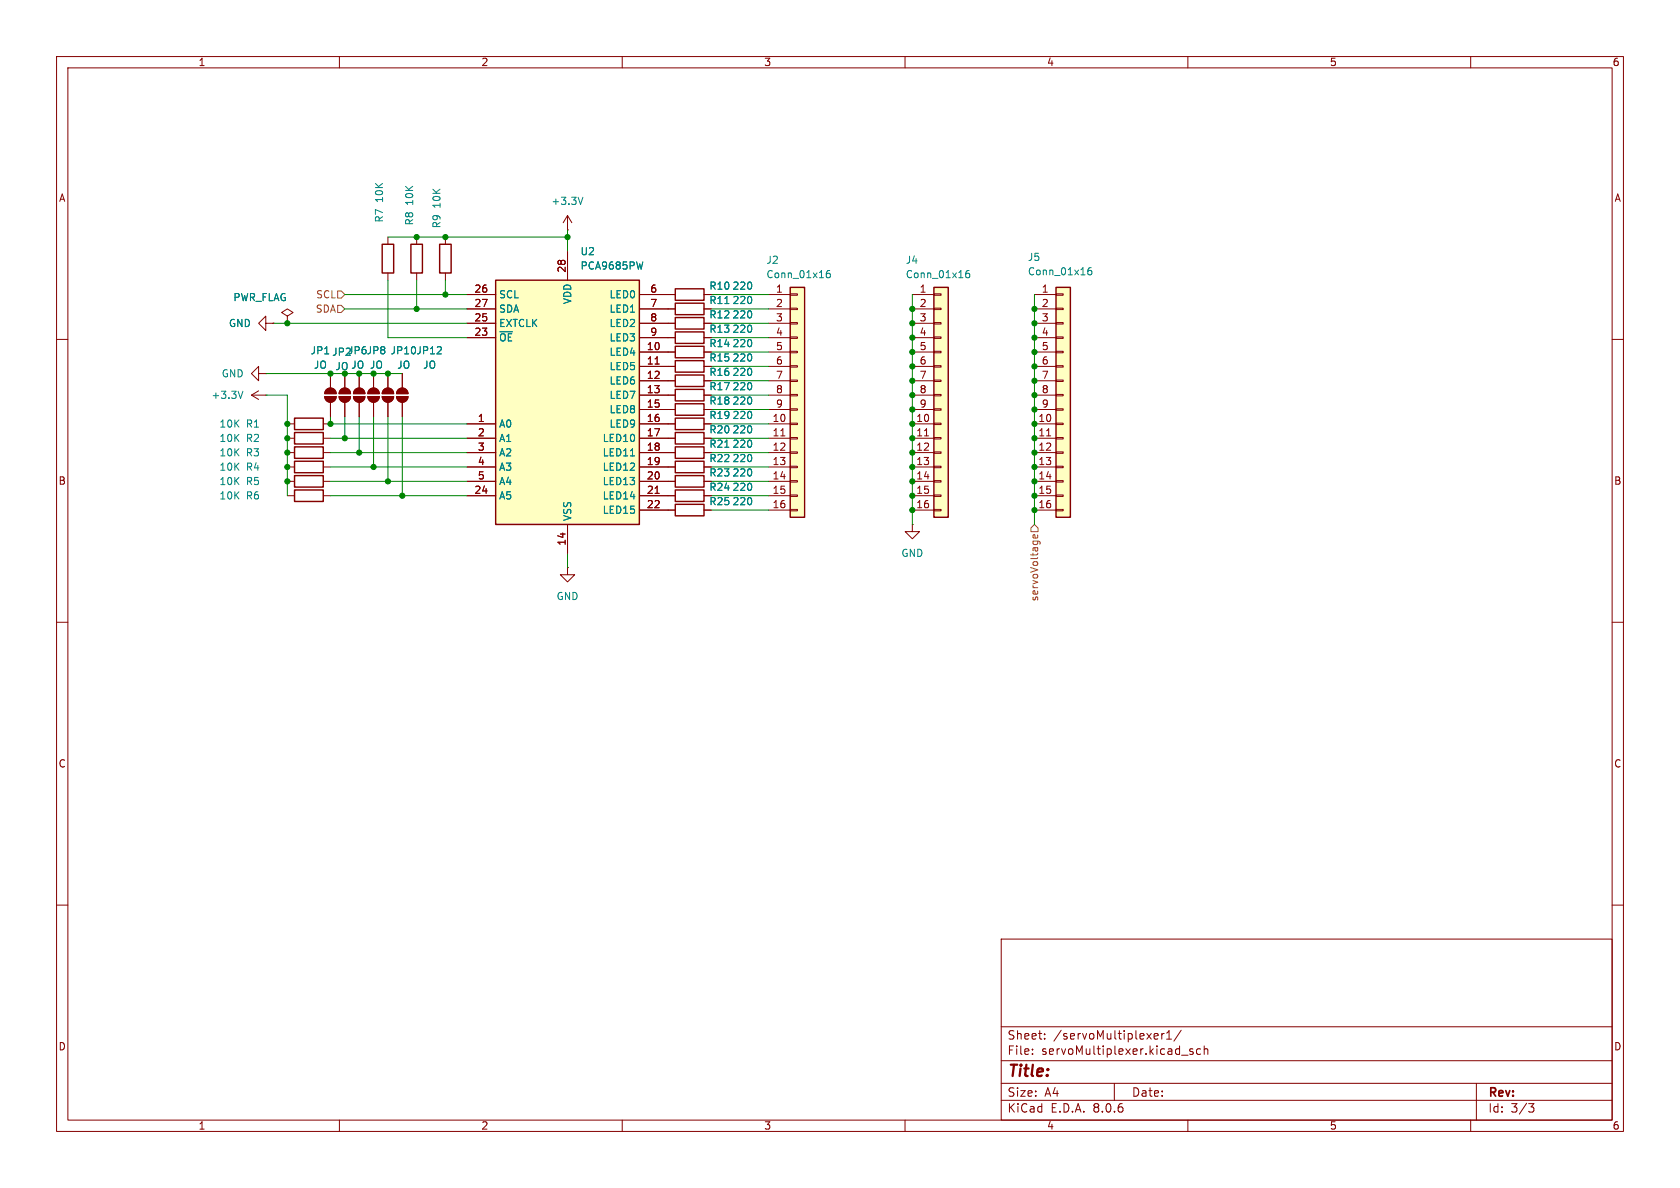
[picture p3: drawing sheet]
<svg xmlns="http://www.w3.org/2000/svg" width="297mm" height="210mm" viewBox="0 0 297 210" stroke-linecap="round" stroke-linejoin="round" font-family="sans-serif">
<g fill="none" stroke="#840000" stroke-width=".18">
<path d="M10 10h277v190h-277zM12 12h273v186h-273zM60 10v2M110 10v2M160 10v2M210 10v2M260 10v2M10 60h2M47 57.2v-1.3l-1.3 1.3 1.3 1.2v-1.2h1.3M48.3 57.2h.1M50.8 55.9l1-.7-1-.6-1 .6 1 .7v1.3M50.8 57.2h.1"/>
<path d="M118.1 52.1h1.3M118.1 57.2h1.3M118.1 54.6h1.3M118.1 59.7h1.3M124.5 52.1h1.2M124.5 57.2h1.2M124.5 54.6h1.2M124.5 59.7h1.2M285 60h2M44.4 69.9l1.3 .7M44.4 69.9h2.6M45.7 66v-1.2l-1.3 1.2 1.3 1.3v-1.3h1.3"/>
<path d="M45.7 69.1l-1.3 .8M47 66h.1M47 69.9h.1M50.8 77.5h1.3M50.8 74.9h1.3M57.1 77.5h1.3M57.1 74.9h1.3M57.4 70.1h2a1.02 1.02 0 0 1-1 1 1.02 1.02 0 0 1-1-1zM57.7 68.9a1.02 1.02 0 0 1 1.1-.2 1.02 1.02 0 0 1 .6 .9h-2zM58.4 66v2.6M58.4 71.1v2.6M59.9 70.1h2.1a1.02 1.02 0 0 1-1 1 1.02 1.02 0 0 1-1.1-1z"/>
<path d="M60.2 68.9a1.02 1.02 0 0 1 1.1-.2 1.02 1.02 0 0 1 .7 .9h-2.1zM61 66v2.6M61 71.1v2.6M62.5 70.1h2a1.02 1.02 0 0 1-1 1 1.02 1.02 0 0 1-1-1zM62.8 68.9a1.02 1.02 0 0 1 1.1-.2 1.02 1.02 0 0 1 .6 .9h-2zM63.5 66v2.6M63.5 71.1v2.6M65 70.1h2.1a1.02 1.02 0 0 1-1.1 1 1.02 1.02 0 0 1-1-1zM65.3 68.9a1.02 1.02 0 0 1 1.1-.2 1.02 1.02 0 0 1 .7 .9h-2.1zM66 66v2.6M66 71.1v2.6M67.6 70.1h2a1.02 1.02 0 0 1-1 1 1.02 1.02 0 0 1-1-1z"/>
<path d="M67.9 68.9a1.02 1.02 0 0 1 1.1-.2 1.02 1.02 0 0 1 .6 .9h-2zM68.6 66v2.6M68.6 71.1v2.6M70.1 70.1h2a1.02 1.02 0 0 1-1 1 1.02 1.02 0 0 1-1-1zM70.4 68.9a1.02 1.02 0 0 1 1.1-.2 1.02 1.02 0 0 1 .6 .9h-2zM71.1 66v2.6M71.1 71.1v2.6M118.1 77.5h1.3M118.1 62.2h1.3M124.5 77.5h1.2M124.5 62.2h1.2M50.8 85.1h1.3"/>
<path d="M50.8 80h1.3M50.8 87.6h1.3M57.1 85.1h1.3M57.1 80h1.3M57.1 87.6h1.3M118.1 85.1h1.3M118.1 80h1.3M118.1 82.6h1.3M124.5 85.1h1.2M124.5 80h1.2M124.5 82.6h1.2M161.3 92.7v1.3h1.3l-1.3 1.3-1.3-1.3h1.3"/>
<path d="M161.3 92.7h.1M10 110h2M285 110h2M10 160h2M285 160h2M177 166h108v32h-108zM60 198v2M110 198v2M160 198v2M177 194.5h108M177 191.5h108M177 187.5h108"/>
<path d="M177 181.5h108M182.5 186.3v.1M182.5 185.5v.1M184.7 183.6v.1M184.7 182.8v.1M197 191.5v3M204.2 182.7l.5 .1v.3l-.7 .1M204.7 183.6l-.5 .1M205.4 182.7v1M205.8 182.7l-.3 .1-.1 .2M206.2 183.7h.9M206.2 182.6l.5-.4v1.5"/>
<path d="M208.8 182.1l-1.3 2M208.9 186.5h1.1M210 198v2M210.9 185.5l-.4-.1-.2 .2 .1 .2 .5 .2v.3h-.6M212.2 185.5l-.4-.1-.3 .3v.4l.2 .2h.5M212.9 185.5l.2-.1 .4 .1v.9M212.9 184.9v1.5M260 198v2M261 191.5v6.5M270.2 195.1h1l-.5 .6 .4 .1 .1 .5-.3 .3h-.4"/>
</g>
<g fill="none" stroke="#840000" stroke-width=".25">
<path d="M119.4 51.1h5.1v2h-5.1zM119.4 56.1h5.1v2.1h-5.1zM119.4 53.6h5.1v2h-5.1zM119.4 58.7h5.1v2h-5.1zM52.1 79h5v2h-5zM52.1 73.9h5v2h-5zM52.1 76.5h5v2h-5zM119.4 79h5.1v2h-5.1zM119.4 76.5h5.1v2h-5.1zM119.4 61.2h5.1v2h-5.1zM52.1 84.1h5v2h-5zM52.1 86.6h5v2h-5z"/>
<path d="M119.4 81.5h5.1v2.1h-5.1zM119.4 84.1h5.1v2h-5.1z"/>
</g>
<path d="M128.1 53.7h.8M42.9 69.2l-.4 1.2M128.1 79.1h.8" fill="none" stroke="#008484" stroke-width=".18"/>
<g fill="#840000" stroke="#840000" stroke-width=".18">
<path d="M59.9 70.1h2.1a1.02 1.02 0 0 1-1 1 1.02 1.02 0 0 1-1.1-1z"/>
<path d="M60.2 68.9a1.02 1.02 0 0 1 1.1-.2 1.02 1.02 0 0 1 .7 .9h-2.1z"/>
<path d="M57.4 70.1h2a1.02 1.02 0 0 1-1 1 1.02 1.02 0 0 1-1-1z"/>
<path d="M57.7 68.9a1.02 1.02 0 0 1 1.1-.2 1.02 1.02 0 0 1 .6 .9h-2z"/>
<path d="M62.5 70.1h2a1.02 1.02 0 0 1-1 1 1.02 1.02 0 0 1-1-1z"/>
<path d="M62.8 68.9a1.02 1.02 0 0 1 1.1-.2 1.02 1.02 0 0 1 .6 .9h-2z"/>
<path d="M70.1 70.1h2a1.02 1.02 0 0 1-1 1 1.02 1.02 0 0 1-1-1z"/>
<path d="M70.4 68.9a1.02 1.02 0 0 1 1.1-.2 1.02 1.02 0 0 1 .6 .9h-2z"/>
<path d="M65 70.1h2.1a1.02 1.02 0 0 1-1.1 1 1.02 1.02 0 0 1-1-1z"/>
<path d="M65.3 68.9a1.02 1.02 0 0 1 1.1-.2 1.02 1.02 0 0 1 .7 .9h-2.1z"/>
<path d="M67.6 70.1h2a1.02 1.02 0 0 1-1 1 1.02 1.02 0 0 1-1-1z"/>
<path d="M67.9 68.9a1.02 1.02 0 0 1 1.1-.2 1.02 1.02 0 0 1 .6 .9h-2z"/>
</g>
<path d="M165.1 50.8h2.5v40.6h-2.5z" fill="#ffffc2"/>
<g fill="none" stroke="#840000" stroke-width=".18">
<path d="M100.3 38.1l-.7 1.3M100.3 38.1v2.5M100.3 38.1l.8 1.3M68.6 41.9v1.3M68.6 48.3v1.2M73.7 41.9v1.3M73.7 48.3v1.2M78.7 41.9v1.3M78.7 48.3v1.2M100.3 40.6h.1M161.3 52.1h3.8M161.3 54.6h3.8"/>
<path d="M161.3 57.2h3.8M161.3 59.7h3.8M165.1 59.6h1.3v.2h-1.3zM165.1 57h1.3v.3h-1.3zM165.1 54.5h1.3v.2h-1.3zM165.1 51.9h1.3v.3h-1.3zM161.3 74.9h3.8M161.3 77.5h3.8M161.3 62.2h3.8M161.3 64.8h3.8M161.3 67.3h3.8M161.3 69.9h3.8"/>
<path d="M161.3 72.4h3.8M163.4 77.1h.8M165.1 79.9h1.3v.2h-1.3zM165.1 77.3h1.3v.3h-1.3zM165.1 74.8h1.3v.3h-1.3zM165.1 72.3h1.3v.2h-1.3zM165.1 69.7h1.3v.3h-1.3zM165.1 67.2h1.3v.2h-1.3zM165.1 64.6h1.3v.3h-1.3zM165.1 62.1h1.3v.3h-1.3zM161.3 80h3.8M161.3 82.6h3.8"/>
<path d="M161.3 85.1h3.8M161.3 87.6h3.8M161.3 90.2h3.8M165.1 90h1.3v.3h-1.3zM165.1 87.5h1.3v.3h-1.3zM165.1 85h1.3v.2h-1.3zM165.1 82.4h1.3v.3h-1.3z"/>
</g>
<path d="M67.6 43.2h2v5.1h-2zM72.6 43.2h2.1v5.1h-2.1zM77.7 43.2h2.1v5.1h-2.1zM165.1 50.8h2.5v40.6h-2.5z" fill="none" stroke="#840000" stroke-width=".25"/>
<path d="M103.1 34.9l-.5 1.2M171.3 47.8l-.3 .1a.86 .86 0 0 0 0 1.2l.4-.1v-.5l-.2-.2-.4 .1-.1 .1" fill="none" stroke="#008484" stroke-width=".18"/>
<path d="M139.7 50.8h2.5v40.6h-2.5z" fill="#ffffc2"/>
<g fill="none" stroke="#840000" stroke-width=".18">
<path d="M135.9 52.1h3.8M135.9 54.6h3.8M135.9 57.2h3.8M135.9 59.7h3.8M139.7 59.6h1.3v.2h-1.3zM139.7 57h1.3v.3h-1.3zM139.7 54.5h1.3v.2h-1.3zM139.7 51.9h1.3v.3h-1.3zM135.9 74.9h3.8M135.9 77.5h3.8M135.9 62.2h3.8M135.9 64.8h3.8"/>
<path d="M135.9 67.3h3.8M135.9 69.9h3.8M135.9 72.4h3.8M138 77.1h.8M139.7 79.9h1.3v.2h-1.3zM139.7 77.3h1.3v.3h-1.3zM139.7 74.8h1.3v.3h-1.3zM139.7 72.3h1.3v.2h-1.3zM139.7 69.7h1.3v.3h-1.3zM139.7 67.2h1.3v.2h-1.3zM139.7 64.6h1.3v.3h-1.3zM139.7 62.1h1.3v.3h-1.3z"/>
<path d="M135.9 80h3.8M135.9 82.6h3.8M135.9 85.1h3.8M135.9 87.6h3.8M135.9 90.2h3.8M139.7 90h1.3v.3h-1.3zM139.7 87.5h1.3v.3h-1.3zM139.7 85h1.3v.2h-1.3zM139.7 82.4h1.3v.3h-1.3z"/>
</g>
<path d="M139.7 50.8h2.5v40.6h-2.5z" fill="none" stroke="#840000" stroke-width=".25"/>
<path d="M146.7 47.8l-.4 .1a.86 .86 0 0 0 0 1.2l.4-.1 .1-.5-.2-.2-.4 .1-.1 .1" fill="none" stroke="#008484" stroke-width=".18"/>
<path d="M87.6 49.5h25.4v43.2h-25.4z" fill="#ffffc2"/>
<path d="M87.6 49.5h25.4v43.2h-25.4zM119.4 73.9h5.1v2h-5.1zM119.4 66.3h5.1v2h-5.1zM119.4 63.8h5.1v2h-5.1zM52.1 81.5h5v2.1h-5zM119.4 89.2h5.1v2h-5.1zM119.4 86.6h5.1v2h-5.1z" fill="none" stroke="#840000" stroke-width=".25"/>
<g fill="none" stroke="#840000" stroke-width=".18">
<path d="M82.5 59.7h5.1M82.5 57.2h5.1M82.5 52.1h5.1M82.5 54.6h5.1M100.3 44.5v5M113 59.7h5.1M113 57.2h5.1M113 52.1h5.1M113 54.6h5.1M82.5 74.9h5.1M82.5 77.5h5.1M113 74.9h6.4"/>
<path d="M113 62.2h5.1M113 64.8h6.4M113 67.3h6.4M113 69.9h5.1M113 72.4h5.1M113 77.5h5.1M115.8 64.4h.7M124.5 74.9h1.2M124.5 64.8h1.2M124.5 67.3h1.2M50.8 82.6h1.3M57.1 82.6h1.3"/>
<path d="M82.5 80h5.1M82.5 82.6h5.1M82.5 85.1h5.1M82.5 87.6h5.1M100.3 92.7v5.1M113 80h5.1M113 82.6h5.1M113 85.1h5.1M113 87.6h6.4M113 90.2h6.4M115.8 87.2h.7M124.5 87.6h1.2"/>
<path d="M124.5 90.2h1.2M100.3 100.3v1.3h1.3l-1.3 1.3-1.2-1.3h1.2M100.3 100.3h.1"/>
</g>
<path d="M113.6 46.3l-.3 1.3M111.5 80.6h.7" fill="none" stroke="#008484" stroke-width=".18"/>
<path d="M186.7 50.8h2.5v40.6h-2.5z" fill="#ffffc2"/>
<g fill="none" stroke="#840000" stroke-width=".18">
<path d="M48.3 57.2h.1M50.8 57.2h.1M82.5 52.1h5.1M82.5 54.6h5.1M82.5 57.2h5.1M82.5 59.7h5.1M100.3 44.5v5M113 52.1h6.4M113 54.6h6.4M113 57.2h6.4M113 59.7h6.4M124.5 52.1h1.2"/>
<path d="M124.5 54.6h1.2M124.5 57.2h1.2M124.5 59.7h1.2M182.9 52.1h3.8M182.9 54.6h3.8M182.9 57.2h3.8M182.9 59.7h3.8M186.7 59.6h1.3v.2h-1.3zM186.7 57h1.3v.3h-1.3zM186.7 54.5h1.3v.2h-1.3zM186.7 51.9h1.3v.3h-1.3zM58.4 66v2.6"/>
<path d="M58.4 71.1v2.6M61 66v2.6M61 71.1v2.6M63.5 66v2.6M63.5 71.1v2.6M66 66v2.6M66 71.1v2.6M68.6 66v2.6M68.6 71.1v2.6M71.1 66v2.6M71.1 71.1v2.6M82.5 74.9h5.1"/>
<path d="M82.5 77.5h5.1M113 74.9h6.4M113 77.5h6.4M113 62.2h6.4M113 64.8h6.4M113 67.3h6.4M113 69.9h6.4M113 72.4h6.4M115.8 64.4h.7M124.5 74.9h1.2M124.5 77.5h1.2M124.5 62.2h1.2"/>
<path d="M124.5 64.8h1.2M124.5 67.3h1.2M124.5 69.9h1.2M124.5 72.4h1.2M182.9 74.9h3.8M182.9 77.5h3.8M182.9 62.2h3.8M182.9 64.8h3.8M182.9 67.3h3.8M182.9 69.9h3.8M182.9 72.4h3.8M185 77.1h.8"/>
<path d="M186.7 79.9h1.3v.2h-1.3zM186.7 77.3h1.3v.3h-1.3zM186.7 74.8h1.3v.3h-1.3zM186.7 72.3h1.3v.2h-1.3zM186.7 69.7h1.3v.3h-1.3zM186.7 67.2h1.3v.2h-1.3zM186.7 64.6h1.3v.3h-1.3zM186.7 62.1h1.3v.3h-1.3zM82.5 80h5.1M82.5 82.6h5.1M82.5 85.1h5.1M82.5 87.6h5.1"/>
<path d="M100.3 92.7v5.1M113 80h6.4M113 82.6h6.4M113 85.1h6.4M113 87.6h6.4M113 90.2h6.4M115.8 87.2h.7M124.5 80h1.2M124.5 82.6h1.2M124.5 85.1h1.2M124.5 87.6h1.2M124.5 90.2h1.2"/>
<path d="M182.9 80h3.8M182.9 82.6h3.8M182.9 85.1h3.8M182.9 87.6h3.8M182.9 90.2h3.8M186.7 90h1.3v.3h-1.3zM186.7 87.5h1.3v.3h-1.3zM186.7 85h1.3v.2h-1.3zM186.7 82.4h1.3v.3h-1.3z"/>
</g>
<path d="M186.7 50.8h2.5v40.6h-2.5zM119.4 68.8h5.1v2.1h-5.1zM119.4 71.4h5.1v2h-5.1z" fill="none" stroke="#840000" stroke-width=".25"/>
<path d="M113.6 46.3l-.3 1.3M128.1 53.7h.8M192.9 47.3l-.4 .1a.86 .86 0 0 0 0 1.2l.5-.1v-.5l-.2-.2-.4 .1-.1 .1M128.1 79.1h.8M111.5 80.6h.7" fill="none" stroke="#008484" stroke-width=".18"/>
<path d="M59.7 54h.6l.7 .6-.7 .6h-.6zM59.7 51.4h.6l.7 .7-.7 .6h-.6zM182.9 92.7l.6 .6v.7h-1.3v-.7zM183.4 94.6l.1 .3-.2 .2h-.6v-.5l.2-.1 .1 .6" fill="none" stroke="#848400" stroke-width=".18"/>
<g fill="none" stroke="#008400" stroke-width=".18">
<path d="M48.3 57.2h34.2M61 54.6h21.5M61 52.1h21.5M68.6 41.9h31.7M68.6 49.5v10.2h13.9M73.7 49.5v5.1M78.7 49.5v2.6M100.3 40.6v3.9M125.7 54.6h10.2M125.7 52.1h10.2M125.7 59.7h10.2M125.7 57.2h10.2"/>
<path d="M161.3 52.1v40.6M182.9 52.1v40.6M47 66h14M47 69.9h3.8v17.7M58.4 73.7v1.2h24.1M58.4 77.5h24.1M61 73.7v3.8M63.5 73.7v6.3M66 66h5.1M66 73.7v8.9M68.6 73.7v11.4M71.1 73.7v13.9"/>
<path d="M125.7 74.9h10.2M125.7 77.5h10.2M125.7 67.3h10.2M125.7 64.8h10.2M125.7 69.9h10.2M125.7 62.2h10.2M125.7 72.4h10.2M58.4 82.6h24.1M58.4 87.6h24.1M58.4 85.1h24.1M58.4 80h24.1M100.3 97.8v2.5"/>
<path d="M125.7 82.6h10.2M125.7 87.6h10.2M125.7 85.1h10.2M125.7 80h10.2M125.7 90.2h10.2"/>
</g>
<g fill="#008400" stroke="#008400" stroke-width=".18">
<circle cx="161.3" cy="69.9" r=".46"/>
<circle cx="161.3" cy="77.5" r=".46"/>
<circle cx="161.3" cy="74.9" r=".46"/>
<circle cx="161.3" cy="82.6" r=".46"/>
<circle cx="161.3" cy="80" r=".46"/>
<circle cx="182.9" cy="87.6" r=".46"/>
<circle cx="182.9" cy="90.2" r=".46"/>
<circle cx="182.9" cy="82.6" r=".46"/>
<circle cx="182.9" cy="85.1" r=".46"/>
<circle cx="161.3" cy="72.4" r=".46"/>
<circle cx="182.9" cy="77.5" r=".46"/>
<circle cx="182.9" cy="80" r=".46"/>
<circle cx="161.3" cy="85.1" r=".46"/>
<circle cx="161.3" cy="87.6" r=".46"/>
<circle cx="161.3" cy="90.2" r=".46"/>
<circle cx="61" cy="66" r=".46"/>
<circle cx="63.5" cy="66" r=".46"/>
<circle cx="58.4" cy="66" r=".46"/>
<circle cx="68.6" cy="66" r=".46"/>
<circle cx="66" cy="66" r=".46"/>
<circle cx="50.8" cy="57.2" r=".46"/>
<circle cx="50.8" cy="74.9" r=".46"/>
<circle cx="58.4" cy="74.9" r=".46"/>
<circle cx="182.9" cy="67.3" r=".46"/>
<circle cx="182.9" cy="74.9" r=".46"/>
<circle cx="161.3" cy="59.7" r=".46"/>
<circle cx="161.3" cy="62.2" r=".46"/>
<circle cx="182.9" cy="62.2" r=".46"/>
<circle cx="182.9" cy="72.4" r=".46"/>
<circle cx="182.9" cy="69.9" r=".46"/>
<circle cx="182.9" cy="64.8" r=".46"/>
<circle cx="161.3" cy="64.8" r=".46"/>
<circle cx="161.3" cy="67.3" r=".46"/>
<circle cx="182.9" cy="54.6" r=".46"/>
<circle cx="182.9" cy="59.7" r=".46"/>
<circle cx="182.9" cy="57.2" r=".46"/>
<circle cx="161.3" cy="54.6" r=".46"/>
<circle cx="161.3" cy="57.2" r=".46"/>
<circle cx="50.8" cy="77.5" r=".46"/>
<circle cx="50.8" cy="80" r=".46"/>
<circle cx="61" cy="77.5" r=".46"/>
<circle cx="50.8" cy="85.1" r=".46"/>
<circle cx="50.8" cy="82.6" r=".46"/>
<circle cx="66" cy="82.6" r=".46"/>
<circle cx="68.6" cy="85.1" r=".46"/>
<circle cx="63.5" cy="80" r=".46"/>
<circle cx="71.1" cy="87.6" r=".46"/>
<circle cx="73.7" cy="54.6" r=".46"/>
<circle cx="78.7" cy="52.1" r=".46"/>
<circle cx="78.7" cy="41.9" r=".46"/>
<circle cx="100.3" cy="41.9" r=".46"/>
<circle cx="73.7" cy="41.9" r=".46"/>
</g>
<text font-size="2.8" fill="#840000" x="178" y="190.9">Title:</text>
<g font-size="2.1" fill="#840000">
<text x="178" y="184">Sheet:</text>
<text x="186.2" y="184">/servoMultiplexer1/</text>
<text x="178" y="186.7">File:</text>
<text x="184.1" y="186.7">servoMultiplexer.kicad_sch</text>
<text x="178" y="196.9">KiCad</text>
<text x="178" y="194.1">Size:</text>
<text x="184.7" y="194.1">A4</text>
<text x="185.7" y="196.9">E.D.A.</text>
<text x="193.3" y="196.9">8.0.6</text>
<text x="200" y="194.1">Date:</text>
<text x="263" y="194.3">Rev:</text>
<text x="263" y="196.9">Id:</text>
<text x="267.1" y="196.9">3/3</text>
</g>
<g font-size="1.8" fill="#840000">
<text x="35" y="11.9">1</text>
<text x="85" y="11.9">2</text>
<text x="135" y="11.9">3</text>
<text x="185" y="11.9">4</text>
<text x="235" y="11.9">5</text>
<text x="285" y="11.9">6</text>
<text x="10.3" y="35.9">A</text>
<text x="285.3" y="35.9">A</text>
<text x="83.8" y="51.8">26</text>
<text x="100.1" y="48.3" transform="rotate(-90 100.1 48.3)">28</text>
<text x="114.9" y="51.8">6</text>
<text x="137.1" y="51.8">1</text>
<text x="162.5" y="51.8">1</text>
<text x="184.1" y="51.8">1</text>
<text x="83.8" y="59.4">23</text>
<text x="83.8" y="56.9">25</text>
<text x="83.8" y="54.4">27</text>
<text x="114.9" y="54.4">7</text>
<text x="114.9" y="56.9">8</text>
<text x="114.9" y="59.4">9</text>
<text x="137.1" y="54.4">2</text>
<text x="137.1" y="56.9">3</text>
<text x="137.1" y="59.4">4</text>
<text x="162.5" y="54.4">2</text>
<text x="162.5" y="56.9">3</text>
<text x="162.5" y="59.4">4</text>
<text x="184.1" y="54.4">2</text>
<text x="184.1" y="56.9">3</text>
<text x="184.1" y="59.4">4</text>
<text x="114.3" y="62">10</text>
<text x="114.3" y="64.5">11</text>
<text x="137.1" y="62">5</text>
<text x="137.1" y="64.5">6</text>
<text x="162.5" y="62">5</text>
<text x="162.5" y="64.5">6</text>
<text x="184.1" y="62">5</text>
<text x="184.1" y="64.5">6</text>
<text x="114.3" y="67.1">12</text>
<text x="114.3" y="69.6">13</text>
<text x="137.1" y="67.1">7</text>
<text x="137.1" y="69.6">8</text>
<text x="162.5" y="67.1">7</text>
<text x="162.5" y="69.6">8</text>
<text x="184.1" y="67.1">7</text>
<text x="184.1" y="69.6">8</text>
<text x="84.4" y="74.7">1</text>
<text x="84.4" y="77.2">2</text>
<text x="114.3" y="72.1">15</text>
<text x="114.3" y="74.7">16</text>
<text x="114.3" y="77.2">17</text>
<text x="136.5" y="74.7">10</text>
<text x="136.5" y="77.2">11</text>
<text x="137.1" y="72.1">9</text>
<text x="161.9" y="74.7">10</text>
<text x="161.9" y="77.2">11</text>
<text x="162.5" y="72.1">9</text>
<text x="183.5" y="74.7">10</text>
<text x="183.5" y="77.2">11</text>
<text x="184.1" y="72.1">9</text>
<text x="84.4" y="79.8">3</text>
<text x="84.4" y="82.3">4</text>
<text x="114.3" y="79.8">18</text>
<text x="114.3" y="82.3">19</text>
<text x="136.5" y="79.8">12</text>
<text x="136.5" y="82.3">13</text>
<text x="161.9" y="79.8">12</text>
<text x="161.9" y="82.3">13</text>
<text x="183.5" y="79.8">12</text>
<text x="183.5" y="82.3">13</text>
<text x="10.3" y="85.9">B</text>
<text x="83.8" y="87.4">24</text>
<text x="84.4" y="84.8">5</text>
<text x="114.3" y="84.8">20</text>
<text x="114.3" y="87.4">21</text>
<text x="114.3" y="89.9">22</text>
<text x="136.5" y="84.8">14</text>
<text x="136.5" y="87.4">15</text>
<text x="136.5" y="89.9">16</text>
<text x="161.9" y="84.8">14</text>
<text x="161.9" y="87.4">15</text>
<text x="161.9" y="89.9">16</text>
<text x="183.5" y="84.8">14</text>
<text x="183.5" y="87.4">15</text>
<text x="183.5" y="89.9">16</text>
<text x="285.3" y="85.9">B</text>
<text x="100.1" y="96.6" transform="rotate(-90 100.1 96.6)">14</text>
<text x="10.3" y="135.9">C</text>
<text x="285.3" y="135.9">C</text>
<text x="10.3" y="185.9">D</text>
<text x="285.3" y="185.9">D</text>
<text x="35" y="199.9">1</text>
<text x="85" y="199.9">2</text>
<text x="135" y="199.9">3</text>
<text x="185" y="199.9">4</text>
<text x="235" y="199.9">5</text>
<text x="285" y="199.9">6</text>
</g>
<g font-size="1.8" fill="#008484">
<text x="67.9" y="36" transform="rotate(-90 67.9 36)">10K</text>
<text x="67.9" y="39.4" transform="rotate(-90 67.9 39.4)">R7</text>
<text x="73.3" y="39.9" transform="rotate(-90 73.3 39.9)">R8</text>
<text x="73.3" y="36.5" transform="rotate(-90 73.3 36.5)">10K</text>
<text x="78.1" y="40.5" transform="rotate(-90 78.1 40.5)">R9</text>
<text x="78.1" y="37" transform="rotate(-90 78.1 37)">10K</text>
<text x="97.4" y="36.4">+3.3V</text>
<text x="102.5" y="45.3">U2</text>
<text x="102.5" y="47.9">PCA9685PW</text>
<text x="135.4" y="46.8">J2</text>
<text x="160" y="46.8">J4</text>
<text x="181.6" y="46.3">J5</text>
<text x="41.2" y="53.4">PWR_FLAG</text>
<text x="88.1" y="52.9">SCL</text>
<text x="101.2" y="53.9" transform="rotate(-90 101.2 53.9)">VDD</text>
<text x="107.7" y="52.9">LED0</text>
<text x="125.3" y="51.4">R10</text>
<text x="125.3" y="53.9">R11</text>
<text x="129.4" y="51.4">220</text>
<text x="129.4" y="53.9">220</text>
<text x="135.4" y="49.4">Conn_01x16</text>
<text x="160" y="49.4">Conn_01x16</text>
<text x="181.6" y="48.9">Conn_01x16</text>
<text x="40.4" y="58">GND</text>
<text x="88.1" y="58">EXTCLK</text>
<text x="88.1" y="55.5">SDA</text>
<text x="107.7" y="55.5">LED1</text>
<text x="107.7" y="58">LED2</text>
<text x="125.3" y="56.5">R12</text>
<text x="125.3" y="59">R13</text>
<text x="129.4" y="56.5">220</text>
<text x="129.4" y="59">220</text>
<text x="54.8" y="62.8">JP1 JP2JP6JP8 JP10 JP12</text>
<text x="55.4" y="65.4">JO</text>
<text x="59.2" y="65.6">JO JO JO</text>
<text x="70.1" y="65.4">JO</text>
<text x="74.7" y="65.4">JO</text>
<text x="88.1" y="60.6">~{OE}</text>
<text x="107.7" y="63.1">LED4</text>
<text x="107.7" y="65.6">LED5</text>
<text x="107.7" y="60.6">LED3</text>
<text x="125.3" y="61.6">R14</text>
<text x="125.3" y="64.1">R15</text>
<text x="129.4" y="61.6">220</text>
<text x="129.4" y="64.1">220</text>
<text x="37.3" y="70.7">+3.3V</text>
<text x="39.1" y="66.9">GND</text>
<text x="107.7" y="68.2">LED6</text>
<text x="107.7" y="70.7">LED7</text>
<text x="125.3" y="66.6">R16</text>
<text x="125.3" y="69.2">R17</text>
<text x="125.3" y="71.7">R18</text>
<text x="129.4" y="66.6">220</text>
<text x="129.4" y="69.2">220</text>
<text x="129.4" y="71.7">220</text>
<text x="38.7" y="75.8">10K</text>
<text x="43.4" y="75.8">R1</text>
<text x="88.1" y="75.8">A0</text>
<text x="107.7" y="73.3">LED8</text>
<text x="107.7" y="75.8">LED9</text>
<text x="125.3" y="76.8">R20</text>
<text x="125.3" y="74.3">R19</text>
<text x="129.4" y="76.8">220</text>
<text x="129.4" y="74.3">220</text>
<text x="38.7" y="80.9">10K</text>
<text x="38.7" y="78.3">10K</text>
<text x="38.7" y="83.4">10K</text>
<text x="43.4" y="80.9">R3</text>
<text x="43.4" y="78.3">R2</text>
<text x="43.4" y="83.4">R4</text>
<text x="88.1" y="78.3">A1</text>
<text x="88.1" y="80.9">A2</text>
<text x="88.1" y="83.4">A3</text>
<text x="106.5" y="78.3">LED10</text>
<text x="106.5" y="80.9">LED11</text>
<text x="106.5" y="83.4">LED12</text>
<text x="125.3" y="79.3">R21</text>
<text x="125.3" y="81.9">R22</text>
<text x="129.4" y="79.3">220</text>
<text x="129.4" y="81.9">220</text>
<text x="38.7" y="86">10K</text>
<text x="38.7" y="88.5">10K</text>
<text x="43.4" y="86">R5</text>
<text x="43.4" y="88.5">R6</text>
<text x="88.1" y="88.5">A5</text>
<text x="88.1" y="86">A4</text>
<text x="106.5" y="86">LED13</text>
<text x="106.5" y="88.5">LED14</text>
<text x="125.3" y="84.4">R23</text>
<text x="125.3" y="89.5">R25</text>
<text x="125.3" y="87">R24</text>
<text x="129.4" y="84.4">220</text>
<text x="129.4" y="89.5">220</text>
<text x="129.4" y="87">220</text>
<text x="101.2" y="92.2" transform="rotate(-90 101.2 92.2)">VSS</text>
<text x="106.5" y="91">LED15</text>
<text x="159.3" y="98.7">GND</text>
<text x="98.3" y="106.3">GND</text>
</g>
<g font-size="1.8" fill="#848400">
<text x="55.8" y="52.9">SCL</text>
<text x="55.7" y="55.5">SDA</text>
<text x="183.7" y="106.4" transform="rotate(-90 183.7 106.4)">servoVoltage</text>
</g>
</svg>
